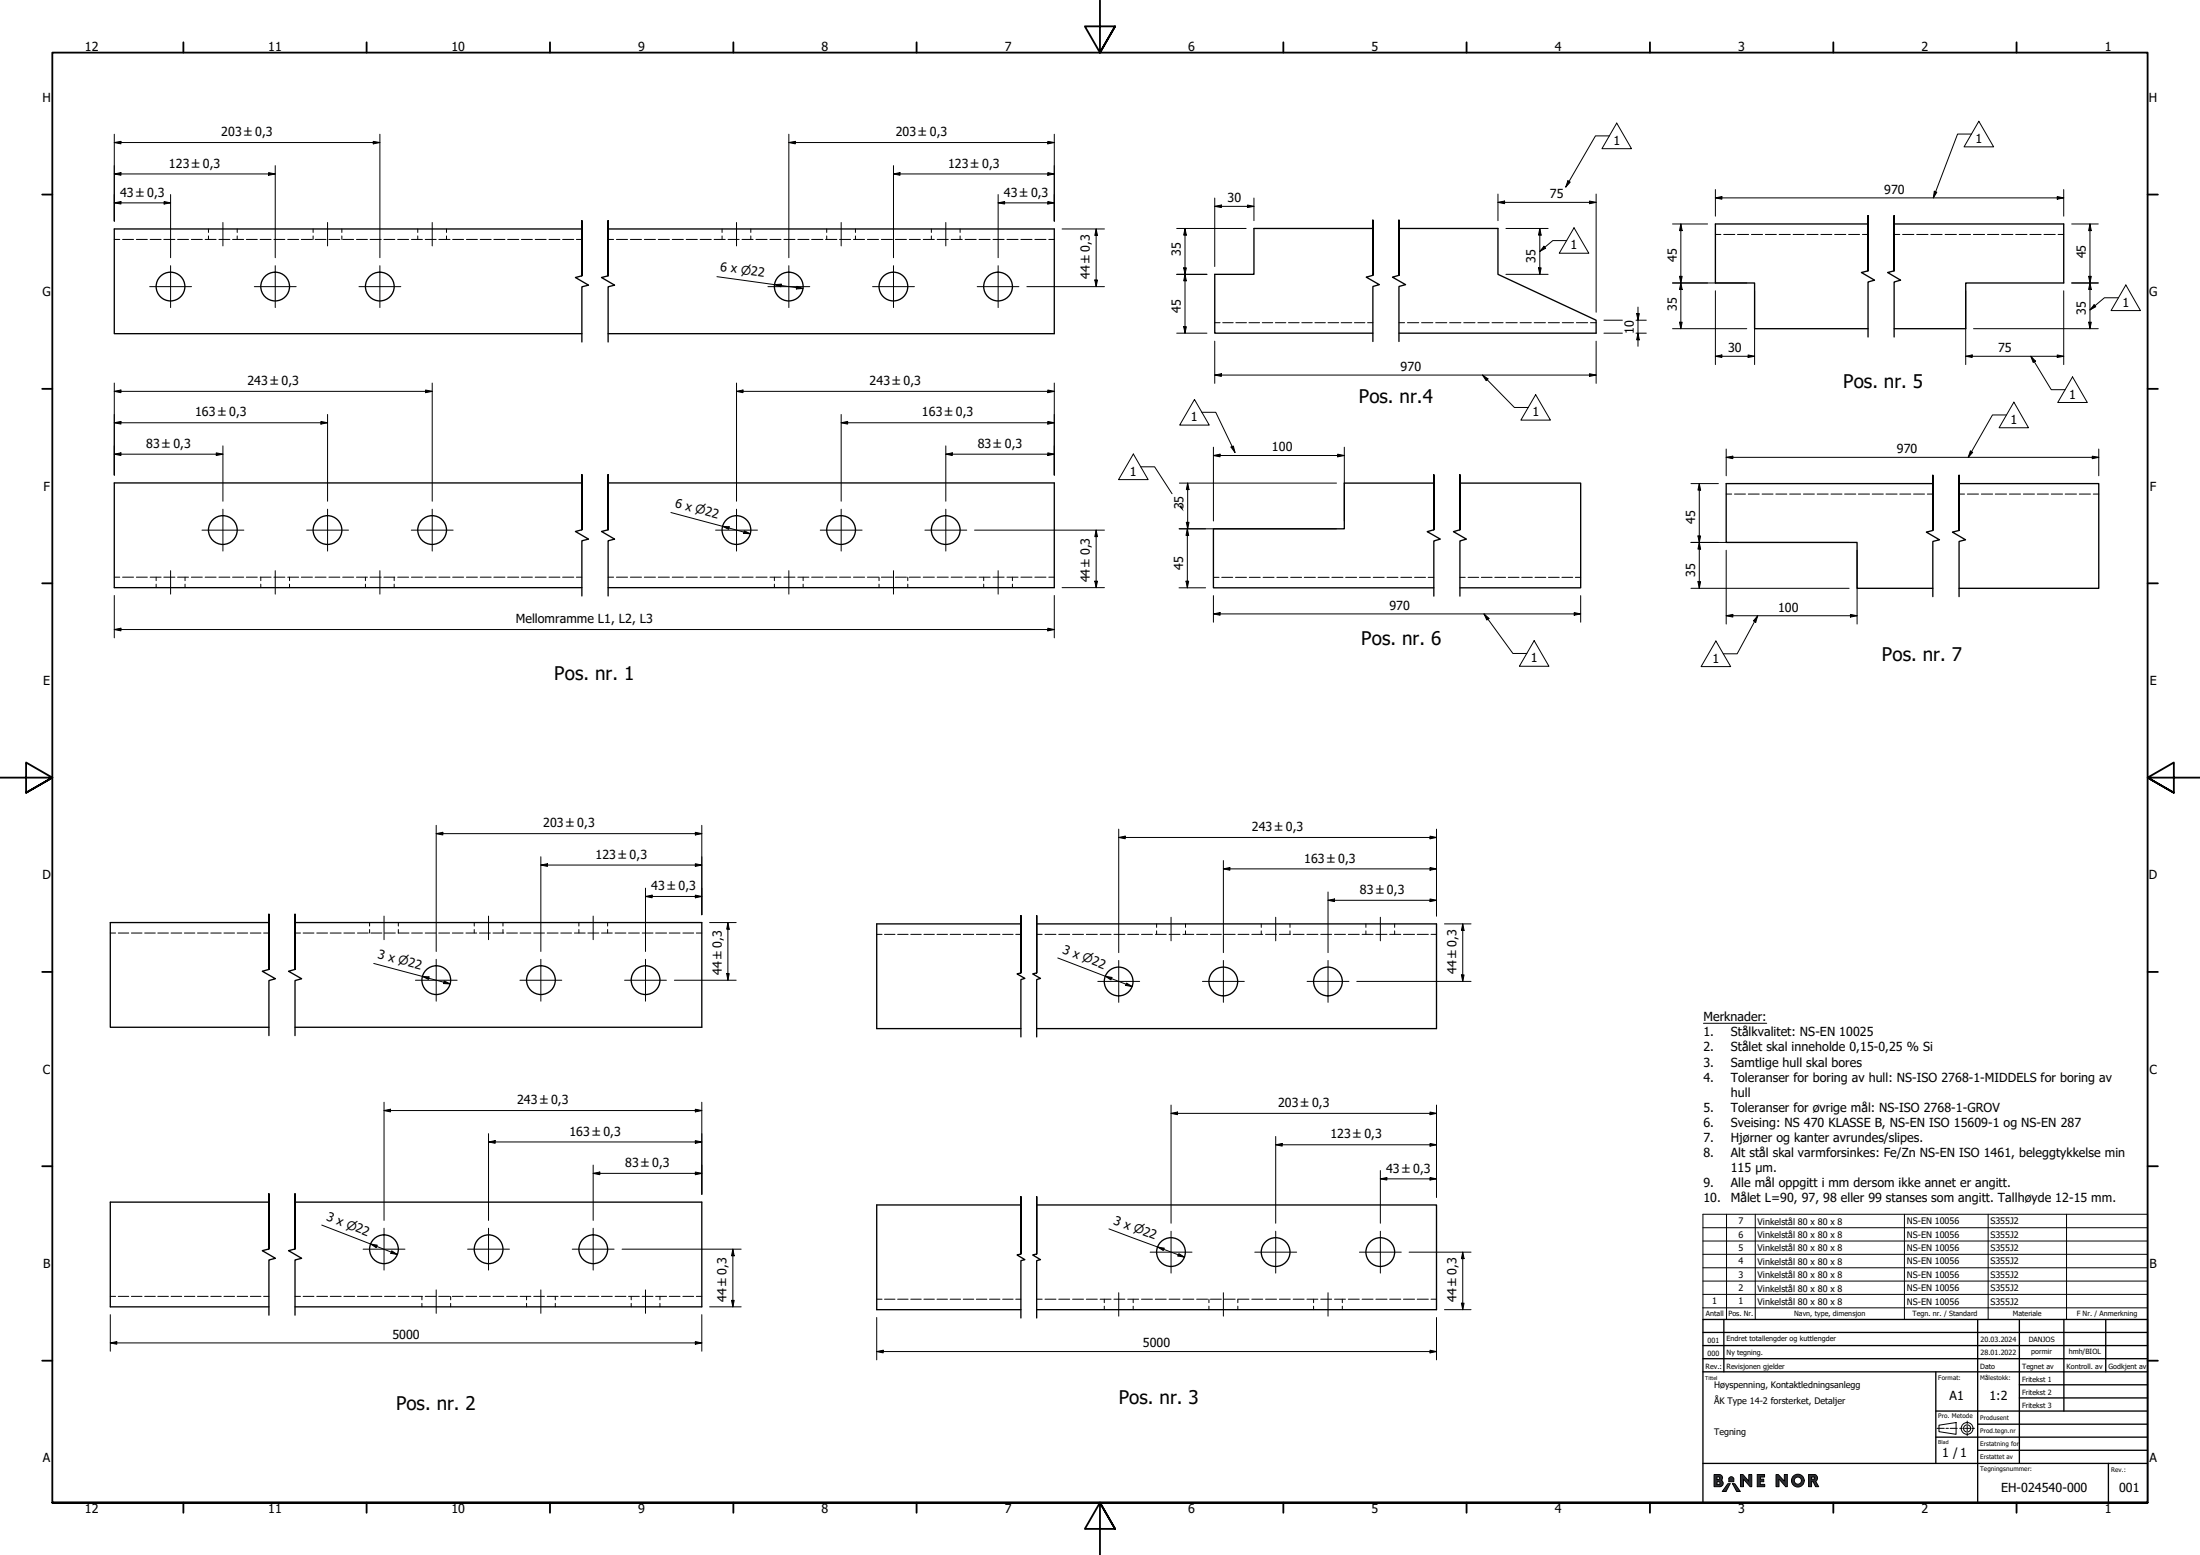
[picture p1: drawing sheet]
<svg xmlns="http://www.w3.org/2000/svg" width="841mm" height="594mm" viewBox="0 0 841 594" stroke-linecap="round" stroke-linejoin="round" font-family="sans-serif">
<!-- layer: Hidden (ISO) -->
<g fill="none" stroke="#000" stroke-width=".38">
<path d="M43.7 91.5h2.1M46.9 91.5h4.2M52.1 91.5h4.2M57.4 91.5h4.2M62.6 91.5h4.3M67.9 91.5h4.2M73.2 91.5h4.1M78.4 91.5h4.2M79.7 87.5v1.3M79.7 90.1v1.4M83.7 91.5h4.2M88.9 91.5h4.3"/>
<path d="M90.7 87.5v1.3M90.7 90.1v1.4M94.2 91.5h4.2M99.4 91.5h4.2M104.7 91.5h4.2M110 91.5h4.2M115.2 91.5h4.2M119.7 87.5v1.3M119.7 90.1v1.4M120.5 91.5h4.2M125.7 91.5h4.2M130.7 87.5v1.3"/>
<path d="M130.7 90.1v1.4M131 91.5h4.2M136.3 91.5h4.2M141.5 91.5h4.2M146.7 91.5h4.2M152 91.5h4.2M157.3 91.5h4.2M159.7 87.5v1.3M159.7 90.1v1.4M162.6 91.5h4.2M167.8 91.5h4.2M170.7 87.5v1.3"/>
<path d="M170.7 90.1v1.4M173 91.5h4.2M178.3 91.5h4.2M183.6 91.5h4.2M188.8 91.5h4.2M194.1 91.5h4.2M199.3 91.5h4.2M204.6 91.5h4.2M209.9 91.5h4.2M215.1 91.5h4.2M220.3 91.5h2.1M232.5 91.5h2.1"/>
<path d="M235.6 91.5h4.3M241 91.5h4.2M246.3 91.5h4.3M251.7 91.5h4.2M257 91.5h4.2M262.3 91.5h4.3M267.7 91.5h4.2M273 91.5h4.2M276 87.5v1.3M276 90.1v1.4M278.3 91.5h4.3M283.7 91.5h4.2"/>
<path d="M287 87.5v1.3M287 90.1v1.4M289 91.5h4.2M294.3 91.5h4.3M299.7 91.5h4.2M305 91.5h4.2M310.3 91.5h4.3M315.6 91.5h4.3M316 87.5v1.3M316 90.1v1.4M320.9 91.5h4.3M326.3 91.5h4.2"/>
<path d="M327 87.5v1.3M327 90.1v1.4M331.6 91.5h4.3M336.9 91.5h4.3M342.3 91.5h4.2M347.6 91.5h4.3M352.9 91.5h4.3M356 87.5v1.3M356 90.1v1.4M358.3 91.5h4.2M363.6 91.5h4.3M367 87.5v1.3"/>
<path d="M367 90.1v1.4M368.9 91.5h4.3M374.3 91.5h4.2M379.6 91.5h4.3M384.9 91.5h4.3M390.3 91.5h4.2M395.6 91.5h4.3M400.9 91.5h2.1M655.8 89.6h2.1M658.9 89.6h4.3M664.2 89.6h4.3M669.5 89.6h4.3"/>
<path d="M674.9 89.6h4.2M680.1 89.6h4.3M685.5 89.6h4.2M690.8 89.6h4.2M696.1 89.6h4.2M701.4 89.6h4.2M706.7 89.6h4.2M712 89.6h2.1M724.1 89.6h2.1M727.3 89.6h4.3M732.7 89.6h4.3M738.1 89.6h4.3"/>
<path d="M743.6 89.6h4.3M749 89.6h4.3M754.4 89.6h4.3M759.8 89.6h4.3M765.2 89.6h4.3M770.6 89.6h4.3M776 89.6h4.3M781.4 89.6h4.3M786.8 89.6h2.1M464.4 123.3h2M467.4 123.3h4M472.4 123.3h4.1"/>
<path d="M477.5 123.3h4M482.5 123.3h4M487.6 123.3h4M492.6 123.3h4M497.6 123.3h4M502.7 123.3h4M507.7 123.3h4M512.7 123.3h4.1M517.8 123.3h4M522.8 123.3h2M534.8 123.3h2.2M538 123.3h4.4"/>
<path d="M543.4 123.3h4.4M548.8 123.3h4.3M554.2 123.3h4.3M559.6 123.3h4.3M565 123.3h4.3M570.4 123.3h4.2M575.7 123.3h4.3M581.1 123.3h4.3M586.5 123.3h4.3M591.9 123.3h4.2M597.2 123.3h4.3M602.6 123.3h4.3"/>
<path d="M608 123.3h2.2M659.9 188.8h2.1M663.1 188.8h4.2M668.3 188.8h4.2M673.6 188.8h4.2M678.9 188.8h4.2M684.1 188.8h4.2M689.4 188.8h4.2M694.7 188.8h4.2M700 188.8h4.2M705.2 188.8h4.2M710.4 188.8h4.3"/>
<path d="M715.7 188.8h4.3M721 188.8h4.2M726.2 188.8h4.2M731.5 188.8h4.2M736.8 188.8h2.1M748.9 188.8h2.1M752.1 188.8h4.2M757.4 188.8h4.3M762.8 188.8h4.3M768.2 188.8h4.2M773.5 188.8h4.2M778.8 188.8h4.3"/>
<path d="M784.2 188.8h4.3M789.5 188.8h4.3M794.9 188.8h4.2M800.2 188.8h2.1M43.7 220.5h2.1M46.9 220.5h4.2M52.1 220.5h4.2M57.4 220.5h4.2M59.7 220.5v1.3M59.7 223.2v1.3M62.6 220.5h4.3M67.9 220.5h4.2"/>
<path d="M70.7 220.5v1.3M70.7 223.2v1.3M73.2 220.5h4.1M78.4 220.5h4.2M83.7 220.5h4.2M88.9 220.5h4.3M94.2 220.5h4.2M99.4 220.5h4.2M99.7 220.5v1.3M99.7 223.2v1.3M104.7 220.5h4.2M110 220.5h4.2"/>
<path d="M110.7 220.5v1.3M110.7 223.2v1.3M115.2 220.5h4.2M120.5 220.5h4.2M125.7 220.5h4.2M131 220.5h4.2M136.3 220.5h4.2M139.7 220.5v1.3M139.7 223.2v1.3M141.5 220.5h4.2M146.7 220.5h4.2M150.7 220.5v1.3"/>
<path d="M150.7 223.2v1.3M152 220.5h4.2M157.3 220.5h4.2M162.6 220.5h4.2M167.8 220.5h4.2M173 220.5h4.2M178.3 220.5h4.2M183.6 220.5h4.2M188.8 220.5h4.2M194.1 220.5h4.2M199.3 220.5h4.2M204.6 220.5h4.2"/>
<path d="M209.9 220.5h4.2M215.1 220.5h4.2M220.3 220.5h2.1M232.5 220.5h2.1M235.6 220.5h4.3M241 220.5h4.2M246.3 220.5h4.3M251.7 220.5h4.2M257 220.5h4.2M262.3 220.5h4.3M267.7 220.5h4.2M273 220.5h4.2"/>
<path d="M278.3 220.5h4.3M283.7 220.5h4.2M289 220.5h4.2M294.3 220.5h4.3M296 220.5v1.3M296 223.2v1.3M299.7 220.5h4.2M305 220.5h4.2M307 220.5v1.3M307 223.2v1.3M310.3 220.5h4.3M315.6 220.5h4.3"/>
<path d="M320.9 220.5h4.3M326.3 220.5h4.2M331.6 220.5h4.3M336 220.5v1.3M336 223.2v1.3M336.9 220.5h4.3M342.3 220.5h4.2M347 220.5v1.3M347 223.2v1.3M347.6 220.5h4.3M352.9 220.5h4.3M358.3 220.5h4.2"/>
<path d="M363.6 220.5h4.3M368.9 220.5h4.3M374.3 220.5h4.2M376 220.5v1.3M376 223.2v1.3M379.6 220.5h4.3M384.9 220.5h4.3M387 220.5v1.3M387 223.2v1.3M390.3 220.5h4.2M395.6 220.5h4.3M400.9 220.5h2.1"/>
<path d="M463.9 220.6h2.1M467 220.6h4.2M472.3 220.6h4.2M477.6 220.6h4.2M482.9 220.6h4.1M488.1 220.6h4.2M493.4 220.6h4.2M498.6 220.6h4.3M503.9 220.6h4.2M509.1 220.6h4.3M514.4 220.6h4.2M519.7 220.6h4.2"/>
<path d="M525 220.6h4.1M530.2 220.6h4.2M535.5 220.6h4.2M540.8 220.6h4.2M546 220.6h2.1M558.1 220.6h2M561.2 220.6h4.1M566.3 220.6h4.1M571.4 220.6h4.2M576.6 220.6h4.1M581.7 220.6h4.1M586.8 220.6h4.1"/>
<path d="M591.9 220.6h4.2M597.1 220.6h4.1M602.2 220.6h2.1M42.2 356.5h2M45.2 356.5h4M50.2 356.5h4.1M55.3 356.5h4.1M60.3 356.5h4.1M65.4 356.5h4.1M70.5 356.5h4M75.5 356.5h4.1M80.6 356.5h4"/>
<path d="M85.6 356.5h4.1M90.7 356.5h4M95.7 356.5h4.1M100.8 356.5h2M112.8 356.5h2.1M115.9 356.5h4.1M121.1 356.5h4.1M126.2 356.5h4.2M131.4 356.5h4.2M136.7 356.5h4.1M141.3 352.5v1.3M141.3 355.1v1.4"/>
<path d="M141.8 356.5h4.2M147 356.5h4.1M152.3 352.5v1.3M152.3 355.1v1.4h4M157.4 356.5h4.1M162.6 356.5h4.1M167.7 356.5h4.2M172.9 356.5h4.1M178.1 356.5h4.1M181.3 352.5v1.3M181.3 355.1v1.4M183.3 356.5h4.2"/>
<path d="M188.5 356.5h4.1M192.3 352.5v1.3M192.3 355.1v1.4M193.7 356.5h4.1M198.8 356.5h4.1M204 356.5h4.2M209.2 356.5h4.2M214.4 356.5h4.1M219.6 356.5h4.1M221.3 352.5v1.3M221.3 355.1v1.4M224.7 356.5h4.2"/>
<path d="M229.9 356.5h4.2M232.3 352.5v1.3M232.3 355.1v1.4M235.1 356.5h4.2M240.3 356.5h4.1M245.5 356.5h4.1M250.6 356.5h4.2M255.8 356.5h4.2M261 356.5h4.2M266.2 356.5h2.1M335.2 357h2M338.1 357h4"/>
<path d="M343.2 357h4M348.2 357h4M353.2 357h4M358.2 357h4M363.2 357h4M368.2 357h4M373.3 357h4M378.3 357h4M383.3 357h4M388.3 357h2M396.3 357h2.1M399.5 357h4.2"/>
<path d="M404.7 357h4.2M410 357h4.2M415.3 357h4.2M420.6 357h4.2M425.8 357h4.2M431.1 357h4.2M436.4 357h4.2M441.6 357h4.2M442.2 353v1.3M442.2 355.6v1.4M446.9 357h4.2M452.2 357h4.2"/>
<path d="M453.2 353v1.3M453.2 355.6v1.4M457.5 357h4.1M462.7 357h4.2M468 357h4.2M473.3 357h4.2M478.5 357h4.2M482.2 353v1.3M482.2 355.6v1.4M483.8 357h4.2M489.1 357h4.2M493.1 353v1.3"/>
<path d="M493.1 355.6v1.4M494.3 357h4.2M499.6 357h4.2M504.9 357h4.2M510.2 357h4.1M515.4 357h4.2M520.7 357h4.2M522.2 353v1.3M522.2 355.6v1.4M526 357h4.2M531.2 357h4.3M533.1 353v1.3"/>
<path d="M533.1 355.6v1.4M536.5 357h4.3M541.8 357h4.2M547.1 357h2M42.2 495.3h2M45.2 495.3h4M50.2 495.3h4.1M55.3 495.3h4.1M60.3 495.3h4.1M65.4 495.3h4.1M70.5 495.3h4M75.5 495.3h4.1"/>
<path d="M80.6 495.3h4M85.6 495.3h4.1M90.7 495.3h4M95.7 495.3h4.1M100.8 495.3h2M112.8 495.3h2.1M115.9 495.3h4.1M121.1 495.3h4.1M126.2 495.3h4.2M131.4 495.3h4.2M136.7 495.3h4.1M141.8 495.3h4.2"/>
<path d="M147 495.3h4.1M152.2 495.3h4.1M157.4 495.3h4.1M161.3 495.3v1.3M161.3 497.9v1.4M162.6 495.3h4.1M167.7 495.3h4.2M172.3 495.3v1.3M172.3 497.9v1.4M172.9 495.3h4.1M178.1 495.3h4.1M183.3 495.3h4.2"/>
<path d="M188.5 495.3h4.1M193.7 495.3h4.1M198.8 495.3h4.1M201.3 495.3v1.3M201.3 497.9v1.4M204 495.3h4.2M209.2 495.3h4.2M212.3 495.3v1.3M212.3 497.9v1.4M214.4 495.3h4.1M219.6 495.3h4.1M224.7 495.3h4.2"/>
<path d="M229.9 495.3h4.2M235.1 495.3h4.2M240.3 495.3h4.1M241.3 495.3v1.3M241.3 497.9v1.4M245.5 495.3h4.1M250.6 495.3h4.2M252.3 495.3v1.3M252.3 497.9v1.4M255.8 495.3h4.2M261 495.3h4.2M266.2 495.3h2.1"/>
<path d="M335.2 496.4h2M338.1 496.4h4M343.2 496.4h4M348.2 496.4h4M353.2 496.4h4M358.2 496.4h4M363.2 496.4h4M368.2 496.4h4M373.3 496.4h4M378.3 496.4h4M383.3 496.4h4M388.3 496.4h2"/>
<path d="M396.3 496.4h2.1M399.5 496.4h4.2M404.7 496.4h4.2M410 496.4h4.2M415.3 496.4h4.2M420.6 496.4h4.2M422.1 496.4v1.3M422.1 499v1.4M425.8 496.4h4.2M431.1 496.4h4.2M433.2 496.4v1.3M433.2 499v1.4"/>
<path d="M436.4 496.4h4.2M441.6 496.4h4.2M446.9 496.4h4.2M452.2 496.4h4.2M457.5 496.4h4.1M462.2 496.4v1.3M462.2 499v1.4M462.7 496.4h4.2M468 496.4h4.2M473.2 496.4v1.3M473.2 499v1.4M473.3 496.4h4.2"/>
<path d="M478.5 496.4h4.2M483.8 496.4h4.2M489.1 496.4h4.2M494.3 496.4h4.2M499.6 496.4h4.2M502.2 496.4v1.3M502.2 499v1.4M504.9 496.4h4.2M510.2 496.4h4.1M513.1 496.4v1.3M513.1 499v1.4M515.4 496.4h4.2"/>
<path d="M520.7 496.4h4.2M526 496.4h4.2M531.2 496.4h4.3M536.5 496.4h4.3M541.8 496.4h4.2M547.1 496.4h2"/>
</g>
<!-- layer: Break Line (ISO) -->
<g fill="none" stroke="#000" stroke-width=".51">
<path d="M222.4 105.4v-21.1v21.1l-2.4 .6 5 2.9-2.6 .7v21.1M232.5 105.4v-21.1v21.1l-2.6 .6 5 2.9-2.4 .7v21.1M524.8 105.2v-21.1v21.1l-2.5 .7 5 2.8-2.5 .7v21.1M534.8 105.2v-21.1v21.1l-2.5 .7 5 2.8-2.5 .7v21.1M714.1 103.5v-21.1v21.1l-2.5 .6 5 2.9-2.5 .7v21M724.1 103.5v-21.1v21.1l-2.5 .6 5 2.9-2.5 .7v21M222.4 202.4v-21.1v21.1l-2.4 .6 5 3-2.6 .6v21.1M232.5 202.4v-21.1v21.1l-2.6 .6 5 3-2.4 .6v21.1M548.1 202.4v-21v21l-2.5 .7 5 2.9-2.5 .7v21M558.1 202.4v-21v21l-2.5 .7 5 2.9-2.5 .7v21M738.9 202.7v-21.1v21.1l-2.5 .6 5 2.9-2.5 .7v21M748.9 202.7v-21.1v21.1l-2.5 .6 5 2.9-2.5 .7v21"/>
<path d="M102.8 370.4v-21.1v21.1l-2.5 .7 5 2.8-2.5 .7v21M112.8 370.4v-21.1v21.1l-2.5 .7 5 2.8-2.5 .7v21M390.3 371.7v-21.9v21.9l-1.5 .4 3 1.7-1.5 .4v21.9M396.3 371.7v-21.9v21.9l-1.5 .4 3 1.7-1.5 .4v21.9M102.8 477.2v-21.1v21.1l-2.5 .6 5 2.9-2.5 .7v21M112.8 477.2v-21.1v21.1l-2.5 .6 5 2.9-2.5 .7v21M390.3 479.1v-21.9v21.9l-1.5 .4 3 1.7-1.5 .4v21.9M396.3 479.1v-21.9v21.9l-1.5 .4 3 1.7-1.5 .4v21.9"/>
</g>
<!-- layer: Visible (ISO) -->
<g fill="none" stroke="#000" stroke-width=".51">
<path d="M222.4 87.5h-178.7v40h178.7M232.5 87.5h170.5v40h-170.5M524.8 87.3h-45.4v17.5h-15v22.5h60.4M534.8 87.3h37.8v17.5l37.6 17.5v5h-75.4M714.1 85.6h-58.3v22.5h15v17.5h43.3M724.1 85.6h64.8v22.5h-37.4v17.5h-27.4M222.4 184.5h-178.7v40h178.7M232.5 184.5h170.5v40h-170.5M548.1 184.6h-34.2v17.4h-50v22.6h84.2M558.1 184.6h46.2v40h-46.2M738.9 184.8h-79v22.4h50v17.6h29M748.9 184.8h53.4v40h-53.4"/>
<path d="M102.8 352.5h-60.6v40h60.6M112.8 352.5h155.5v40h-155.5M390.3 353h-55.1v40h55.1M396.3 353h152.8v40h-152.8M102.8 459.3h-60.6v40h60.6M112.8 459.3h155.5v40h-155.5M390.3 460.3h-55.1v40.1h55.1M396.3 460.3h152.8v40.1h-152.8"/>
<circle cx="65.2" cy="109.5" r="5.5"/>
<circle cx="105.2" cy="109.5" r="5.5"/>
<circle cx="145.2" cy="109.5" r="5.5"/>
<circle cx="301.5" cy="109.5" r="5.5"/>
<circle cx="341.5" cy="109.5" r="5.5"/>
<circle cx="381.5" cy="109.5" r="5.5"/>
<circle cx="85.2" cy="202.5" r="5.5"/>
<circle cx="125.2" cy="202.5" r="5.5"/>
<circle cx="165.2" cy="202.5" r="5.5"/>
<circle cx="281.5" cy="202.5" r="5.5"/>
<circle cx="321.5" cy="202.5" r="5.5"/>
<circle cx="361.5" cy="202.5" r="5.5"/>
<circle cx="166.8" cy="374.5" r="5.5"/>
<circle cx="206.8" cy="374.5" r="5.5"/>
<circle cx="246.8" cy="374.5" r="5.5"/>
<circle cx="427.6" cy="375" r="5.5"/>
<circle cx="467.6" cy="375" r="5.5"/>
<circle cx="507.7" cy="375" r="5.5"/>
<circle cx="146.8" cy="477.3" r="5.5"/>
<circle cx="186.8" cy="477.3" r="5.5"/>
<circle cx="226.8" cy="477.3" r="5.5"/>
<circle cx="447.6" cy="478.3" r="5.5"/>
<circle cx="487.6" cy="478.3" r="5.5"/>
<circle cx="527.7" cy="478.3" r="5.5"/>
</g>
<!-- layer: Hatch (ISO) -->
<g fill="#1e285a">
<path d="M656.4 566.1v1l1-.1 .1-.6-.2-.3zM656.4 564.2l.8 .1 .2 .5-.2 .4h-.8zM655.3 563.3h2.1a1.27 1.27 0 0 1 .7 2.2 1.31 1.31 0 0 1 .7 1.4 1.31 1.31 0 0 1-1.3 1.1h-2.2z" fill-rule="evenodd"/>
<path d="M661.4 564.3h.1a.93 .93 0 0 1 1.3 .7v1.1h-1.9v-1.2z" fill-rule="evenodd"/>
<path d="M660.5 566.8h.9l-1.6 3h-1.4z" fill-rule="evenodd"/>
<path d="M662.3 566.8h.9l2.1 3h-1.4z" fill-rule="evenodd"/>
<path d="M665.4 563.3h.9l2.2 2.6v-2.6h1.2v4.7h-.7l-2.5-2.9v2.9h-1.1z" fill-rule="evenodd"/>
<path d="M671.8 563.3h2.8v1h-1.6v.8h1.2v1h-1.3v1h1.7v.9h-2.8z" fill-rule="evenodd"/>
<path d="M678.9 563.3h.9l2.3 2.6v-2.6h1.2v4.7h-.7l-2.5-2.9v2.9h-1.2z" fill-rule="evenodd"/>
<path d="M685.9 565.7a1.4 1.4 0 0 0 2.8 0 1.4 1.4 0 0 0-2.8 0zM684.9 565.6a2.44 2.44 0 0 0 4.8 0 2.44 2.44 0 0 0-4.8 0z" fill-rule="evenodd"/>
<path d="M692.5 564.3v.8l1.2-.2-.2-.6zM691.4 563.3v4.7h1.1v-1.9h.6l1 1.9h1.2l-1.2-2.1a1.44 1.44 0 0 0 .7-1.3 1.44 1.44 0 0 0-.9-1.3z" fill-rule="evenodd"/>
</g>
<!-- layer: Symbol (ISO) -->
<g fill="none" stroke="#000" stroke-width=".38">
<path d="M615.3 51.9h-5.4l-11.3 19.6M618 47l5.7 9.8h-11.3zM753.7 51.2h-5.4l-9.2 24.4M756.5 46.3l5.6 9.8h-11.3zM599.4 69.1l.9 .5-1.7 1.9zM739.5 73.1l.9 .3-1.3 2.2zM590.2 94.1l.7 .7-2.3 1.2zM598.9 91.9h-5.3l-5 4.1M601.7 87l5.7 9.7h-11.3zM800.5 116.4l.7 .8-2.2 1.2zM809.8 113.8h-5.3l-5.5 4.6M812.7 108.9l5.6 9.8h-11.3z"/>
<path d="M776.4 136.1l1.7 1.9-.9 .5zM776.4 136.1l7.8 12.8h5.3M456.6 152.6l5.7 9.8h-11.3zM459.4 157.5h5.4l7.3 15.4M566.7 143.3l2.1 1.5-.7 .7zM566.7 143.3l12.2 12.4h5.4M587.1 150.8l5.6 9.7h-11.3zM767 158.5h-5.3l-9.3 16.2M769.9 153.6l5.6 9.8h-11.3zM792.3 144l5.6 9.8h-11.3zM433.3 173.5l5.6 9.7h-11.3zM436.1 178.3h5.3l6.7 10.3"/>
<path d="M470.6 170.8l.9-.4 .6 2.5zM753.2 172.3l.9 .5-1.7 1.9zM567.3 234.5l1.9 1.8-.8 .6zM567.3 234.5l11.1 15.2h5.3M672 235.2l-.8 2.5-.9-.5zM672 235.2l-7.9 14.6h-5.4M586.5 244.8l5.6 9.7h-11.3zM656 244.9l5.6 9.8h-11.3zM651.2 390.9h24.2M651 469h170M651 474.1h170M651 479.2h170"/>
<path d="M660 463.9v40.2M671 463.9v40.2M728 463.9v40.2M760 463.9v40.2M790 463.9v40.2M651 499.7h170v-35.8h-170v40.2h170v-4.4M651 484.3h170M651 489.4h170M651 494.5h170"/>
</g>
<!-- layer: Border (ISO) -->
<g fill="none" stroke="#000" stroke-width=".7">
<path d="M70.1 16.2v3.9M140.1 16.2v3.9M210.2 16.2v3.9M280.4 16.2v3.9M350.4 16.2v3.9M420.5 .1v20l-5.8-10h11.6l-5.8 10 5.8-10M490.6 16.2v3.9M560.6 16.2v3.9M630.7 16.2v3.9M700.8 16.2v3.9M770.9 16.2v3.9M16.1 74.3h3.9"/>
<path d="M821 74.3h3.9M16.1 148.6h3.9M821 148.6h3.9M16.1 222.9h3.9M821 222.9h3.9M0 297.1h20l-10-5.8v11.6l10-5.8-10 5.8M841 297.1h-20l10-5.8v11.6l-10-5.8 10 5.8M16.1 371.3h3.9M821 371.3h3.9M16.1 445.6h3.9M821 445.6h3.9M16.1 519.8h3.9"/>
<path d="M821 519.8h3.9M20 574.1v-554h801v554h-801h801M70.1 574.1v3.8M140.1 574.1v3.8M210.2 574.1v3.8M280.4 574.1v3.8M350.4 574.1v3.8M490.6 574.1v3.8M560.6 574.1v3.8M630.7 574.1v3.8M700.8 574.1v3.8M770.9 574.1v3.8"/>
<path d="M426.3 584.1l-5.8-10 5.8 10h-11.6l5.8-10v20"/>
</g>
<!-- layer: Sketch Geometry (ISO) -->
<g fill="none" stroke="#000" stroke-width=".38">
<path d="M657 564.2l.4 .3v.5l-1 .2v-1h.6M657.2 567.1h-.8v-1l1.1 .3-.3 .7M658.1 565.5a1.25 1.25 0 0 0 .3-1.3 1.25 1.25 0 0 0-1-.9h-2.1v4.7h2.2a1.3 1.3 0 0 0 1.2-1.1 1.3 1.3 0 0 0-.7-1.4M660.5 566.8h.9l-1.6 3h-1.4zM661.2 564.4l.7-.2 .6 .2 .3 .6v1.1h-1.9v-1.2zM662.3 566.8h.9l2.1 3h-1.4zM665.4 563.3h.9l2.2 2.6v-2.6h1.2v4.7h-.7l-2.5-2.9v2.9h-1.1zM671.8 563.3h2.8v1h-1.6v.8h1.2v1h-1.3v1h1.7v.9h-2.8zM678.9 563.3h.9l2.3 2.6v-2.6h1.2v4.7h-.7l-2.5-2.9v2.9h-1.2zM691.4 563.3l2.5 .1a1.44 1.44 0 0 1 .9 1.2 1.44 1.44 0 0 1-.7 1.3l1.2 2.1h-1.2l-1-1.9h-.6v1.9h-1.1zM692.5 564.3h1l.2 .6-.2 .2h-1z"/>
<circle cx="687.3" cy="565.7" r="2.44"/>
<circle cx="687.3" cy="565.7" r="1.37"/>
</g>
<!-- layer: Title (ISO) -->
<g fill="none" stroke="#000" stroke-width=".51">
<path d="M651 504.1h170v70h-170zM651 509.1h170M651 519.1h170M651 514.1h170M659 504.1v20M756 504.1v70M772 504.1v55M789 504.1v35M805 504.1v20M651 524.1h170M740 539.1h81M740 524.1v35"/>
<path d="M772 529.1h49M772 534.1h49M651 559.1h170M740 549.1h81M756 544.1h65M756 554.1h65M806 559.1v15"/>
</g>
<g fill="none" stroke="#000" stroke-width=".38">
<path d="M740.5 545.7h2.8M741.2 544.5l6.6-1v4.5l-6.6-1zM743.9 545.7h1M745.5 545.7h2.7M749.2 545.7h1M751 545.7h2M752 542.9v1M752 544.7v2M752 547.5v1M753.8 545.7h1"/>
<circle cx="752" cy="545.7" r="2.25"/>
<circle cx="752" cy="545.7" r="1.37"/>
</g>
<!-- layer: Centerline (ISO) -->
<g fill="none" stroke="#000" stroke-width=".38">
<path d="M85.2 85v9M125.2 85v9M165.2 85v9M281.6 85v9M321.6 85v9M361.6 85v9M65.2 218v9M105.2 218v9M145.2 218v9M301.6 218v9M341.6 218v9M381.6 218v9"/>
<path d="M146.8 350v9M186.8 350v9M226.8 350v9M447.7 350.4v9M487.7 350.4v9M527.7 350.4v9M166.8 492.8v8.9M206.8 492.8v8.9M246.8 492.8v8.9M427.7 493.9v8.9M467.7 493.9v8.9M507.7 493.9v8.9"/>
</g>
<!-- layer: Center Mark (ISO) -->
<g fill="none" stroke="#000" stroke-width=".38">
<path d="M57.2 109.5h16M65.2 101.5v16M97.2 109.5h16M105.2 101.5v16M137.2 109.5h16M145.2 101.5v16M293.6 109.5h16M301.6 101.5v16M333.6 109.5h16M341.6 101.5v16M373.6 109.5h15.9M381.6 101.5v16"/>
<path d="M85.2 194.5v16M125.2 194.5v16M165.2 194.5v16M281.6 194.5v16M321.6 194.5v16M361.6 194.5v16M77.2 202.5h16M117.2 202.5h16M157.2 202.5h16M273.6 202.5h16M313.6 202.5h16M353.6 202.5h16"/>
<path d="M158.8 374.5h16M166.8 366.5v16M198.8 374.5h16M206.8 366.5v16M238.8 374.5h16M246.8 366.5v16M419.7 374.9h16M427.7 366.9v16M459.7 374.9h16M467.7 366.9v16M499.7 374.9h16M507.7 366.9v16"/>
<path d="M138.8 477.2h16M146.8 469.2v16M178.8 477.2h16M186.8 469.2v16M218.8 477.2h16M226.8 469.2v16M439.7 478.4h16M447.7 470.4v16M479.7 478.4h16M487.7 470.4v16M519.7 478.4h16M527.7 470.4v16"/>
</g>
<!-- layer: Dimension (ISO) -->
<g fill="none" stroke="#000" stroke-width=".38">
<path d="M43.7 54.5l2.5-.5v1zM43.7 54.5h101.5M43.7 51.3v33.2M142.7 54l2.5 .5-2.5 .5zM145.2 51.3v47.2M301.6 54.5l2.4-.5v1zM301.6 54.5h101.4M301.6 51.3v47.2M400.6 54l2.4 .5-2.4 .5zM403 51.3v33.2M43.7 77.5l2.5-.5v.9zM43.7 66.5l2.5-.6v1.1z"/>
<path d="M43.7 77.5h21.5M43.7 66.5h61.5M62.7 77l2.5 .5-2.5 .4zM65.2 74.3v24.2M102.7 65.9l2.5 .6-2.5 .5zM105.2 63.3v35.2M341.6 66.5l2.4-.6v1.1zM341.6 66.5h61.4M341.6 63.3v35.2M381.6 77.5l2.4-.5v.9zM381.6 77.5h21.4M381.6 74.3v24.2"/>
<path d="M400.6 77l2.4 .5-2.4 .4zM400.6 65.9l2.4 .6-2.4 .5zM464.4 78.8l2.5-.5v1zM464.4 78.8h15M464.4 75.7v26.1M476.9 78.3l2.5 .5-2.5 .5zM479.4 75.7v8.6M572.6 77.3l2.6-.5v1zM572.6 77.3h37.6M572.6 74.1v10.2M607.6 76.8l2.6 .5-2.6 .5zM610.2 74.1v45.2"/>
<path d="M655.8 75.6l2.4-.5v1zM655.8 72.4v10.2M655.8 75.6h133.1M786.4 75.1l2.5 .5-2.5 .5zM788.9 72.4v10.2M406 87.5h16.2M419 87.5l.5 2.5h-1zM419 87.5v22M449.8 87.3h26.6M453 87.3l.5 2.5h-1zM453 87.3v40M575.7 87.3h16.1"/>
<path d="M588.6 87.3l.6 2.5h-1.1zM588.6 87.3v17.5M639.4 85.6h13.4M642.6 85.6l.5 2.5h-1.1zM642.6 85.6v40M792 85.6h10.1M799 85.6l.5 2.5h-1.1zM799 85.6v40M274.1 105.7l32.9 4.5M296.1 108.7l2.5-.1-.1 1zM304.6 109.4l2.4 .8-2.6 .2zM392.6 109.5h29.6"/>
<path d="M418.5 107h1l-.5 2.5zM449.8 104.8h11.6M452.5 102.3h1l-.5 2.5zM453 104.8l.5 2.5h-1zM575.7 104.8h16.1M588.1 102.3h1.1l-.6 2.5zM625.7 119.8h1l-.5 2.5zM626.2 117.3v15M639.4 108.1h28.4M642 105.6h1.1l-.5 2.5zM642.6 108.1l.5 2.5h-1.1zM655.8 111.1v28.2"/>
<path d="M670.8 111.1v28.2M751.5 111.1v28.2M788.9 111.1v28.2M792 108.1h10.1M798.4 105.6h1.1l-.5 2.5zM799 108.1l.5 2.5h-1.1zM449.8 127.3h11.6M452.5 124.8h1l-.5 2.5zM464.4 130.3v16.2M610.2 130.3v16.2M613.2 127.3h7M613.2 122.3h7"/>
<path d="M625.4 127.3h3.9M625.4 122.3h3.9M626.2 127.3l.5 2.5h-1zM639.4 125.6h28.4M642 123.1h1.1l-.5 2.5zM655.8 136.1l2.4-.5v1zM655.8 136.1h15M668.3 135.6l2.5 .5-2.5 .5zM751.5 136.1l2.4-.5v1zM751.5 136.1h37.4M754.4 125.6h47.7M786.4 135.6l2.5 .5-2.5 .5z"/>
<path d="M798.4 123.1h1.1l-.5 2.5zM43.7 149.5l2.5-.5v1zM43.7 146.3v35.2M43.7 149.5h121.5M125.2 158.3v33.2M162.7 149l2.5 .5-2.5 .5zM165.2 146.3v45.2M281.6 149.5l2.4-.5v1zM281.6 149.5h121.4M281.6 146.3v45.2M321.6 158.3v33.2M400.6 149l2.4 .5-2.4 .5z"/>
<path d="M403 146.3v35.2M464.4 143.3l2.5-.5v1zM464.4 143.3h145.8M607.6 142.8l2.6 .5-2.6 .5zM43.7 173.5l2.5-.5v1zM43.7 161.5l2.5-.5v1zM43.7 173.5h41.5M43.7 161.5h81.5M82.7 173l2.5 .5-2.5 .5zM85.2 170.3v21.2M122.7 161l2.5 .5-2.5 .5zM321.6 161.5l2.4-.5v1z"/>
<path d="M321.6 161.5h81.4M361.6 173.5l2.4-.5v1zM361.6 173.5h41.4M361.6 170.3v21.2M400.6 173l2.4 .5-2.4 .5zM400.6 161l2.4 .5-2.4 .5zM463.9 174l2.5-.5v1zM463.9 174h50M463.9 170.9v28.1M511.4 173.5l2.5 .5-2.5 .5zM513.9 170.9v28.1M659.9 174.7l2.5-.4v.9z"/>
<path d="M659.9 171.5v10.3M659.9 174.7h142.4M799.8 174.3l2.5 .4-2.5 .5zM802.3 171.5v10.3M256.5 195.8l30.3 8.1M450.8 184.6h60.1M453.5 199.6h1l-.5 2.4zM454 184.6l.5 2.4h-1zM454 184.6v17.4M646.4 184.8h10.5M649.6 184.8l.5 2.4h-1zM649.6 184.8v40"/>
<path d="M276.2 201.1l2.6 .2-.3 .9zM284.5 202.8l2.3 1.1-2.5-.2zM372.6 202.5h49.6M419 202.5l.5 2.5h-1zM419 202.5v22M450.7 202h60.2M453.9 202l.5 2.6h-1zM453.9 202v22.6M646.4 207.2h60.5M649.1 204.8h1l-.5 2.4zM649.6 207.2l.5 2.6h-1zM659.9 210.2v28.2"/>
<path d="M709.9 210.2v28.2M43.7 227.5v16.2M403 227.5v16.2M406 224.5h16.2M418.5 222h1l-.5 2.5zM450.7 224.6h10.2M453.4 222h1l-.5 2.6zM463.9 234.5l2.5-.5v1zM463.9 227.6v10.1M463.9 234.5h140.4M601.8 234l2.5 .5-2.5 .5zM604.3 227.6v10.1"/>
<path d="M646.4 224.8h60.5M649.1 222.2h1l-.5 2.6zM659.9 235.2l2.5-.5v1zM659.9 235.2h50M707.4 234.7l2.5 .5-2.5 .5zM43.7 240.5l2.5-.5v1zM43.7 240.5h359.3M400.6 240l2.4 .5-2.4 .5zM166.8 318.5l2.5-.5v1zM166.8 318.5h101.5M166.8 315.3v48.2M265.8 318l2.5 .5-2.5 .5z"/>
<path d="M268.3 315.3v34.2M427.7 319.9l2.4-.5v1.1zM427.7 319.9h121.4M427.7 316.8v47.2M546.7 319.4l2.4 .5-2.4 .6zM549.1 316.8v33.1M206.8 330.5l2.5-.5v1zM206.8 330.5h61.5M206.8 327.3v36.2M246.8 339.3v24.2M265.8 330l2.5 .5-2.5 .5zM467.7 331.9l2.5-.5v1.1z"/>
<path d="M467.7 331.9h81.4M467.7 328.8v35.2M546.7 331.4l2.4 .5-2.4 .6zM246.8 342.5l2.5-.5v1zM246.8 342.5h21.5M265.8 342l2.5 .5-2.5 .5zM271.3 352.5h10.1M278.3 352.5l.5 2.5h-1zM278.3 352.5v22M507.7 344l2.5-.6v1.1zM507.7 344h41.4M507.7 340.8v23.2"/>
<path d="M546.7 343.4l2.4 .6-2.4 .5zM552.2 353h10.2M559.2 353l.5 2.4h-1zM559.2 353v21.9M142.9 368.1l29.2 7.8M161.5 373l2.5 .2-.2 1zM169.8 374.7l2.3 1.2-2.6-.1zM257.8 374.5h23.6M277.8 372h1l-.5 2.5zM404.4 366l28.4 10.9M422.5 373l2.6 .4-.4 1zM430.7 375.6l2.1 1.3-2.5-.4z"/>
<path d="M518.7 374.9h43.7M558.7 372.5h1l-.5 2.4zM146.8 424.3l2.5-.5v1zM146.8 424.3h121.5M146.8 421.1v45.2M186.8 436.3l2.5-.5v1zM186.8 436.3h81.5M186.8 433.1v33.2M265.8 435.8l2.5 .5-2.5 .5zM265.8 423.8l2.5 .5-2.5 .5zM268.3 421.1v35.2M447.7 425.4l2.5-.5v1z"/>
<path d="M447.7 425.4h101.4M447.7 422.2v45.1M487.7 437.4l2.5-.5v1zM487.7 437.4h61.4M487.7 434.2v33.1M546.7 436.9l2.4 .5-2.4 .5zM546.7 424.9l2.4 .5-2.4 .5zM549.1 422.2v35.2M226.8 448.3l2.5-.5v1zM226.8 448.3h41.5M226.8 445.1v21.2M265.8 447.8l2.5 .5-2.5 .5z"/>
<path d="M527.7 450.4l2.5-.5v.9zM527.7 450.4h21.4M527.7 447.2v20.1M546.7 449.9l2.4 .5-2.4 .4zM123 468l28.9 11.3M141.7 475.3l2.4 .4-.3 1zM149.7 477.9l2.2 1.4-2.5-.5zM237.8 477.2h45.5M280.2 477.2l.5 2.6h-1zM280.2 477.2v22.1M423.9 469.5l28.9 10.8M442.5 476.4l2.5 .5-.3 .8z"/>
<path d="M450.7 479l2.1 1.3-2.5-.5zM538.7 478.4h23.7M559.2 478.4l.5 2.5h-1zM559.2 478.4v22M271.3 499.3h12M279.7 496.8h1l-.5 2.5zM558.7 497.9h1l-.5 2.5zM42.2 513.1l2.4-.6v1.1zM42.2 513.1h226.1M42.2 502.3v13.9M265.8 512.5l2.5 .6-2.5 .5zM268.3 502.3v13.9"/>
<path d="M335.2 516.4l2.4-.6v1.1zM335.2 516.4h213.9M335.2 503.3v16.2M546.7 515.8l2.4 .6-2.4 .5zM549.1 503.3v16.2M552.2 500.4h10.2"/>
</g>
<g fill="#000">
<path d="M43.7 54.5l2.5-.5v1z" fill-rule="evenodd"/>
<path d="M142.7 54l2.5 .5-2.5 .5z" fill-rule="evenodd"/>
<path d="M301.6 54.5l2.4-.5v1z" fill-rule="evenodd"/>
<path d="M400.6 54l2.4 .5-2.4 .5z" fill-rule="evenodd"/>
<path d="M43.7 77.5l2.5-.5v.9z" fill-rule="evenodd"/>
<path d="M43.7 66.5l2.5-.6v1.1z" fill-rule="evenodd"/>
<path d="M62.7 77l2.5 .5-2.5 .4z" fill-rule="evenodd"/>
<path d="M102.7 65.9l2.5 .6-2.5 .5z" fill-rule="evenodd"/>
<path d="M341.6 66.5l2.4-.6v1.1z" fill-rule="evenodd"/>
<path d="M381.6 77.5l2.4-.5v.9z" fill-rule="evenodd"/>
<path d="M400.6 77l2.4 .5-2.4 .4z" fill-rule="evenodd"/>
<path d="M400.6 65.9l2.4 .6-2.4 .5z" fill-rule="evenodd"/>
<path d="M464.4 78.8l2.5-.5v1z" fill-rule="evenodd"/>
<path d="M476.9 78.3l2.5 .5-2.5 .5z" fill-rule="evenodd"/>
<path d="M572.6 77.3l2.6-.5v1z" fill-rule="evenodd"/>
<path d="M607.6 76.8l2.6 .5-2.6 .5z" fill-rule="evenodd"/>
<path d="M655.8 75.6l2.4-.5v1z" fill-rule="evenodd"/>
<path d="M786.4 75.1l2.5 .5-2.5 .5z" fill-rule="evenodd"/>
<path d="M419 87.5l.5 2.5h-1z" fill-rule="evenodd"/>
<path d="M453 87.3l.5 2.5h-1z" fill-rule="evenodd"/>
<path d="M588.6 87.3l.6 2.5h-1.1z" fill-rule="evenodd"/>
<path d="M642.6 85.6l.5 2.5h-1.1z" fill-rule="evenodd"/>
<path d="M799 85.6l.5 2.5h-1.1z" fill-rule="evenodd"/>
<path d="M296.1 108.7l2.5-.1-.1 1z" fill-rule="evenodd"/>
<path d="M304.6 109.4l2.4 .8-2.6 .2z" fill-rule="evenodd"/>
<path d="M418.5 107h1l-.5 2.5z" fill-rule="evenodd"/>
<path d="M452.5 102.3h1l-.5 2.5z" fill-rule="evenodd"/>
<path d="M453 104.8l.5 2.5h-1z" fill-rule="evenodd"/>
<path d="M588.1 102.3h1.1l-.6 2.5z" fill-rule="evenodd"/>
<path d="M625.7 119.8h1l-.5 2.5z" fill-rule="evenodd"/>
<path d="M642 105.6h1.1l-.5 2.5z" fill-rule="evenodd"/>
<path d="M642.6 108.1l.5 2.5h-1.1z" fill-rule="evenodd"/>
<path d="M798.4 105.6h1.1l-.5 2.5z" fill-rule="evenodd"/>
<path d="M799 108.1l.5 2.5h-1.1z" fill-rule="evenodd"/>
<path d="M452.5 124.8h1l-.5 2.5z" fill-rule="evenodd"/>
<path d="M626.2 127.3l.5 2.5h-1z" fill-rule="evenodd"/>
<path d="M642 123.1h1.1l-.5 2.5z" fill-rule="evenodd"/>
<path d="M655.8 136.1l2.4-.5v1z" fill-rule="evenodd"/>
<path d="M668.3 135.6l2.5 .5-2.5 .5z" fill-rule="evenodd"/>
<path d="M751.5 136.1l2.4-.5v1z" fill-rule="evenodd"/>
<path d="M786.4 135.6l2.5 .5-2.5 .5z" fill-rule="evenodd"/>
<path d="M798.4 123.1h1.1l-.5 2.5z" fill-rule="evenodd"/>
<path d="M43.7 149.5l2.5-.5v1z" fill-rule="evenodd"/>
<path d="M162.7 149l2.5 .5-2.5 .5z" fill-rule="evenodd"/>
<path d="M281.6 149.5l2.4-.5v1z" fill-rule="evenodd"/>
<path d="M400.6 149l2.4 .5-2.4 .5z" fill-rule="evenodd"/>
<path d="M464.4 143.3l2.5-.5v1z" fill-rule="evenodd"/>
<path d="M607.6 142.8l2.6 .5-2.6 .5z" fill-rule="evenodd"/>
<path d="M43.7 173.5l2.5-.5v1z" fill-rule="evenodd"/>
<path d="M43.7 161.5l2.5-.5v1z" fill-rule="evenodd"/>
<path d="M82.7 173l2.5 .5-2.5 .5z" fill-rule="evenodd"/>
<path d="M122.7 161l2.5 .5-2.5 .5z" fill-rule="evenodd"/>
<path d="M321.6 161.5l2.4-.5v1z" fill-rule="evenodd"/>
<path d="M361.6 173.5l2.4-.5v1z" fill-rule="evenodd"/>
<path d="M400.6 173l2.4 .5-2.4 .5z" fill-rule="evenodd"/>
<path d="M400.6 161l2.4 .5-2.4 .5z" fill-rule="evenodd"/>
<path d="M463.9 174l2.5-.5v1z" fill-rule="evenodd"/>
<path d="M511.4 173.5l2.5 .5-2.5 .5z" fill-rule="evenodd"/>
<path d="M659.9 174.7l2.5-.4v.9z" fill-rule="evenodd"/>
<path d="M799.8 174.3l2.5 .4-2.5 .5z" fill-rule="evenodd"/>
<path d="M453.5 199.6h1l-.5 2.4z" fill-rule="evenodd"/>
<path d="M454 184.6l.5 2.4h-1z" fill-rule="evenodd"/>
<path d="M649.6 184.8l.5 2.4h-1z" fill-rule="evenodd"/>
<path d="M276.2 201.1l2.6 .2-.3 .9z" fill-rule="evenodd"/>
<path d="M284.5 202.8l2.3 1.1-2.5-.2z" fill-rule="evenodd"/>
<path d="M419 202.5l.5 2.5h-1z" fill-rule="evenodd"/>
<path d="M453.9 202l.5 2.6h-1z" fill-rule="evenodd"/>
<path d="M649.1 204.8h1l-.5 2.4z" fill-rule="evenodd"/>
<path d="M649.6 207.2l.5 2.6h-1z" fill-rule="evenodd"/>
<path d="M418.5 222h1l-.5 2.5z" fill-rule="evenodd"/>
<path d="M453.4 222h1l-.5 2.6z" fill-rule="evenodd"/>
<path d="M463.9 234.5l2.5-.5v1z" fill-rule="evenodd"/>
<path d="M601.8 234l2.5 .5-2.5 .5z" fill-rule="evenodd"/>
<path d="M649.1 222.2h1l-.5 2.6z" fill-rule="evenodd"/>
<path d="M659.9 235.2l2.5-.5v1z" fill-rule="evenodd"/>
<path d="M707.4 234.7l2.5 .5-2.5 .5z" fill-rule="evenodd"/>
<path d="M43.7 240.5l2.5-.5v1z" fill-rule="evenodd"/>
<path d="M400.6 240l2.4 .5-2.4 .5z" fill-rule="evenodd"/>
<path d="M166.8 318.5l2.5-.5v1z" fill-rule="evenodd"/>
<path d="M265.8 318l2.5 .5-2.5 .5z" fill-rule="evenodd"/>
<path d="M427.7 319.9l2.4-.5v1.1z" fill-rule="evenodd"/>
<path d="M206.8 330.5l2.5-.5v1z" fill-rule="evenodd"/>
<path d="M265.8 330l2.5 .5-2.5 .5z" fill-rule="evenodd"/>
<path d="M467.7 331.9l2.5-.5v1.1z" fill-rule="evenodd"/>
<path d="M546.7 331.4l2.4 .5-2.4 .6z" fill-rule="evenodd"/>
<path d="M546.7 319.4l2.4 .5-2.4 .6z" fill-rule="evenodd"/>
<path d="M246.8 342.5l2.5-.5v1z" fill-rule="evenodd"/>
<path d="M265.8 342l2.5 .5-2.5 .5z" fill-rule="evenodd"/>
<path d="M278.3 352.5l.5 2.5h-1z" fill-rule="evenodd"/>
<path d="M507.7 344l2.5-.6v1.1z" fill-rule="evenodd"/>
<path d="M546.7 343.4l2.4 .6-2.4 .5z" fill-rule="evenodd"/>
<path d="M559.2 353l.5 2.4h-1z" fill-rule="evenodd"/>
<path d="M161.5 373l2.5 .2-.2 1z" fill-rule="evenodd"/>
<path d="M169.8 374.7l2.3 1.2-2.6-.1z" fill-rule="evenodd"/>
<path d="M277.8 372h1l-.5 2.5z" fill-rule="evenodd"/>
<path d="M422.5 373l2.6 .4-.4 1z" fill-rule="evenodd"/>
<path d="M430.7 375.6l2.1 1.3-2.5-.4z" fill-rule="evenodd"/>
<path d="M558.7 372.5h1l-.5 2.4z" fill-rule="evenodd"/>
<path d="M146.8 424.3l2.5-.5v1z" fill-rule="evenodd"/>
<path d="M186.8 436.3l2.5-.5v1z" fill-rule="evenodd"/>
<path d="M265.8 435.8l2.5 .5-2.5 .5z" fill-rule="evenodd"/>
<path d="M265.8 423.8l2.5 .5-2.5 .5z" fill-rule="evenodd"/>
<path d="M447.7 425.4l2.5-.5v1z" fill-rule="evenodd"/>
<path d="M487.7 437.4l2.5-.5v1z" fill-rule="evenodd"/>
<path d="M546.7 436.9l2.4 .5-2.4 .5z" fill-rule="evenodd"/>
<path d="M546.7 424.9l2.4 .5-2.4 .5z" fill-rule="evenodd"/>
<path d="M226.8 448.3l2.5-.5v1z" fill-rule="evenodd"/>
<path d="M265.8 447.8l2.5 .5-2.5 .5z" fill-rule="evenodd"/>
<path d="M527.7 450.4l2.5-.5v.9z" fill-rule="evenodd"/>
<path d="M546.7 449.9l2.4 .5-2.4 .4z" fill-rule="evenodd"/>
<path d="M141.7 475.3l2.4 .4-.3 1z" fill-rule="evenodd"/>
<path d="M149.7 477.9l2.2 1.4-2.5-.5z" fill-rule="evenodd"/>
<path d="M280.2 477.2l.5 2.6h-1z" fill-rule="evenodd"/>
<path d="M442.5 476.4l2.5 .5-.3 .8z" fill-rule="evenodd"/>
<path d="M450.7 479l2.1 1.3-2.5-.5z" fill-rule="evenodd"/>
<path d="M279.7 496.8h1l-.5 2.5z" fill-rule="evenodd"/>
<path d="M558.7 497.9h1l-.5 2.5z" fill-rule="evenodd"/>
<path d="M559.2 478.4l.5 2.5h-1z" fill-rule="evenodd"/>
<path d="M42.2 513.1l2.4-.6v1.1z" fill-rule="evenodd"/>
<path d="M265.8 512.5l2.5 .6-2.5 .5z" fill-rule="evenodd"/>
<path d="M335.2 516.4l2.4-.6v1.1z" fill-rule="evenodd"/>
<path d="M546.7 515.8l2.4 .6-2.4 .5z" fill-rule="evenodd"/>
</g>
<!-- layer: Symbol (ISO) -->
<g fill="#000">
<path d="M599.4 69.1l.9 .5-1.7 1.9z" fill-rule="evenodd"/>
<path d="M739.5 73.1l.9 .3-1.3 2.2z" fill-rule="evenodd"/>
<path d="M590.2 94.1l.7 .7-2.3 1.2z" fill-rule="evenodd"/>
<path d="M800.5 116.4l.7 .8-2.2 1.2z" fill-rule="evenodd"/>
<path d="M776.4 136.1l1.7 1.9-.9 .5z" fill-rule="evenodd"/>
<path d="M566.7 143.3l2.1 1.5-.7 .7z" fill-rule="evenodd"/>
<path d="M470.6 170.8l.9-.4 .6 2.5z" fill-rule="evenodd"/>
<path d="M753.2 172.3l.9 .5-1.7 1.9z" fill-rule="evenodd"/>
<path d="M450.7 193.5l.8-.5 1 2.4z" fill-rule="evenodd"/>
<path d="M567.3 234.5l1.9 1.8-.8 .6z" fill-rule="evenodd"/>
<path d="M672 235.2l-.8 2.5-.9-.5z" fill-rule="evenodd"/>
</g>
<g font-size="7.2">
<text x="704.7" y="148.4">Pos. nr. 5</text>
<text x="519.5" y="154.1">Pos. nr.4</text>
<text x="520.4" y="246.6">Pos. nr. 6</text>
<text x="719.5" y="252.4">Pos. nr. 7</text>
<text x="211.9" y="259.7">Pos. nr. 1</text>
<text x="151.4" y="538.8">Pos. nr. 2</text>
<text x="427.7" y="536.4">Pos. nr. 3</text>
</g>
<g font-size="4.8">
<text x="32.4" y="19.7">12</text>
<text x="102.5" y="19.7">11</text>
<text x="172.6" y="19.7">10</text>
<text x="244" y="19.7">9</text>
<text x="314.1" y="19.7">8</text>
<text x="384.2" y="19.7">7</text>
<text x="454.2" y="19.7">6</text>
<text x="524.3" y="19.7">5</text>
<text x="594.4" y="19.7">4</text>
<text x="664.5" y="19.7">3</text>
<text x="734.6" y="19.7">2</text>
<text x="804.7" y="19.7">1</text>
<text x="16.3" y="39">H</text>
<text x="821.5" y="39">H</text>
<text x="84.6" y="52.1">203 ±0,3</text>
<text x="342.5" y="52.1">203 ±0,3</text>
<text x="616.8" y="55.3">1</text>
<text x="755.1" y="54.6">1</text>
<text x="64.6" y="64.1">123 ±0,3</text>
<text x="362.5" y="64.1">123 ±0,3</text>
<text x="45.9" y="75.1">43 ±0,3</text>
<text x="383.7" y="75.1">43 ±0,3</text>
<text x="469.3" y="77.2">30</text>
<text x="592.5" y="75.7">75</text>
<text x="720.3" y="74">970</text>
<text x="600.4" y="95.3">1</text>
<text x="451.4" y="98" transform="rotate(-90 451.4 98)">35</text>
<text x="587.1" y="100.4" transform="rotate(-90 587.1 100.4)">35</text>
<text x="641" y="100.2" transform="rotate(-90 641 100.2)">45</text>
<text x="797.4" y="98.7" transform="rotate(-90 797.4 98.7)">45</text>
<text x="275.1" y="103.4" transform="rotate(8 275.1 103.4)">6 x ⌀22</text>
<text x="416.6" y="106.5" transform="rotate(-90 416.6 106.5)">44 ±0,3</text>
<text x="16.3" y="113.2">G</text>
<text x="821.6" y="113.2">G</text>
<text x="451.4" y="119.4" transform="rotate(-90 451.4 119.4)">45</text>
<text x="641" y="118.7" transform="rotate(-90 641 118.7)">35</text>
<text x="811.3" y="117.1">1</text>
<text x="797.4" y="120.4" transform="rotate(-90 797.4 120.4)">35</text>
<text x="624.6" y="127.4" transform="rotate(-90 624.6 127.4)">10</text>
<text x="660.7" y="134.5">30</text>
<text x="763.8" y="134.5">75</text>
<text x="535.4" y="141.7">970</text>
<text x="94.6" y="147.1">243 ±0,3</text>
<text x="332.4" y="147.1">243 ±0,3</text>
<text x="791" y="152.3">1</text>
<text x="74.6" y="159.1">163 ±0,3</text>
<text x="352.4" y="159.1">163 ±0,3</text>
<text x="455.3" y="160.9">1</text>
<text x="585.8" y="159">1</text>
<text x="768.5" y="161.9">1</text>
<text x="55.9" y="171.1">83 ±0,3</text>
<text x="373.8" y="171.1">83 ±0,3</text>
<text x="486.2" y="172.4">100</text>
<text x="725.2" y="173.1">970</text>
<text x="431.9" y="181.7">1</text>
<text x="16.6" y="187.4">F</text>
<text x="821.9" y="187.4">F</text>
<text x="257.8" y="193.6" transform="rotate(15 257.8 193.6)">6 x ⌀22</text>
<text x="452.4" y="194.6" transform="rotate(-90 452.4 194.6)">35</text>
<text x="648" y="200.1" transform="rotate(-90 648 200.1)">45</text>
<text x="452.3" y="217.8" transform="rotate(-90 452.3 217.8)">45</text>
<text x="648" y="220.3" transform="rotate(-90 648 220.3)">35</text>
<text x="416.6" y="222.5" transform="rotate(-90 416.6 222.5)">44 ±0,3</text>
<text x="531.2" y="233">970</text>
<text x="679.7" y="233.7">100</text>
<text x="197.2" y="238.1">Mellomramme L1, L2, L3</text>
<text x="585.2" y="253">1</text>
<text x="654.6" y="253.2">1</text>
<text x="16.5" y="261.7">E</text>
<text x="821.8" y="261.7">E</text>
<text x="207.6" y="316.1">203 ±0,3</text>
<text x="478.5" y="317.5">243 ±0,3</text>
<text x="227.6" y="328.1">123 ±0,3</text>
<text x="498.5" y="329.5">163 ±0,3</text>
<text x="16.2" y="336">D</text>
<text x="821.5" y="336">D</text>
<text x="249" y="340.1">43 ±0,3</text>
<text x="519.9" y="341.5">83 ±0,3</text>
<text x="144.2" y="365.9" transform="rotate(15 144.2 365.9)">3 x ⌀22</text>
<text x="406" y="364" transform="rotate(21 406 364)">3 x ⌀22</text>
<text x="275.9" y="372.5" transform="rotate(-90 275.9 372.5)">44 ±0,3</text>
<text x="556.8" y="372" transform="rotate(-90 556.8 372)">44 ±0,3</text>
<text x="651.2" y="390.2">Merknader:</text>
<text x="651.2" y="395.9">1.</text>
<text x="661.7" y="395.9">Stålkvalitet: NS-EN 10025</text>
<text x="651.2" y="401.7">2.</text>
<text x="661.7" y="401.7">Stålet skal inneholde 0,15-0,25 % Si</text>
<text x="651.2" y="407.5">3.</text>
<text x="661.7" y="407.5">Samtlige hull skal bores</text>
<text x="16.4" y="410.2">C</text>
<text x="651.2" y="413.2">4.</text>
<text x="661.7" y="413.2">Toleranser for boring av hull: NS-ISO 2768-1-MIDDELS for boring av</text>
<text x="821.7" y="410.2">C</text>
<text x="661.7" y="418.9">hull</text>
<text x="197.7" y="421.9">243 ±0,3</text>
<text x="488.6" y="422.9">203 ±0,3</text>
<text x="651.2" y="424.7">5.</text>
<text x="661.7" y="424.7">Toleranser for øvrige mål: NS-ISO 2768-1-GROV</text>
<text x="651.2" y="430.5">6.</text>
<text x="661.7" y="430.5">Sveising: NS 470 KLASSE B, NS-EN ISO 15609-1 og NS-EN 287</text>
<text x="217.7" y="433.9">163 ±0,3</text>
<text x="508.6" y="434.9">123 ±0,3</text>
<text x="651.2" y="436.3">7.</text>
<text x="661.7" y="436.3">Hjørner og kanter avrundes/slipes.</text>
<text x="651.2" y="442">8.</text>
<text x="661.7" y="442">Alt stål skal varmforsinkes: Fe/Zn NS-EN ISO 1461, beleggtykkelse min</text>
<text x="239" y="445.9">83 ±0,3</text>
<text x="529.8" y="448">43 ±0,3</text>
<text x="661.7" y="447.8">115 µm.</text>
<text x="651.2" y="453.6">9.</text>
<text x="661.7" y="453.6">Alle mål oppgitt i mm dersom ikke annet er angitt.</text>
<text x="651.2" y="459.3">10.</text>
<text x="661.7" y="459.3">Målet L=90, 97, 98 eller 99 stanses som angitt. Tallhøyde 12-15 mm.</text>
<text x="124.6" y="466.1" transform="rotate(21 124.6 466.1)">3 x ⌀22</text>
<text x="425.4" y="467.5" transform="rotate(21 425.4 467.5)">3 x ⌀22</text>
<text x="16.4" y="484.5">B</text>
<text x="821.8" y="484.5">B</text>
<text x="277.7" y="497.3" transform="rotate(-90 277.7 497.3)">44 ±0,3</text>
<text x="556.8" y="497.4" transform="rotate(-90 556.8 497.4)">44 ±0,3</text>
<text x="150" y="511.5">5000</text>
<text x="436.9" y="514.8">5000</text>
<text x="745.2" y="534.8">A1</text>
<text x="760.5" y="534.9">1:2</text>
<text x="742.5" y="556.8">1 / 1</text>
<text x="16.4" y="558.7">A</text>
<text x="821.7" y="558.7">A</text>
<text x="765" y="569.8">EH-024540-000</text>
<text x="810.1" y="569.8">001</text>
<text x="32.4" y="577.9">12</text>
<text x="102.5" y="577.9">11</text>
<text x="172.6" y="577.9">10</text>
<text x="244" y="577.9">9</text>
<text x="314.1" y="577.9">8</text>
<text x="384.2" y="577.9">7</text>
<text x="454.2" y="577.9">6</text>
<text x="524.3" y="577.9">5</text>
<text x="594.4" y="577.9">4</text>
<text x="664.5" y="577.9">3</text>
<text x="734.6" y="577.9">2</text>
<text x="804.7" y="577.9">1</text>
</g>
<g font-size="3.4">
<text x="664.6" y="467.7">7</text>
<text x="671.9" y="467.9">Vinkelstål 80 x 80 x 8</text>
<text x="728.9" y="467.8">NS-EN 10056</text>
<text x="760.9" y="467.8">S355J2</text>
<text x="664.6" y="472.9">6</text>
<text x="671.9" y="473">Vinkelstål 80 x 80 x 8</text>
<text x="728.9" y="472.9">NS-EN 10056</text>
<text x="760.9" y="472.9">S355J2</text>
<text x="664.6" y="477.9">5</text>
<text x="671.9" y="478.1">Vinkelstål 80 x 80 x 8</text>
<text x="728.9" y="477.9">NS-EN 10056</text>
<text x="760.9" y="477.9">S355J2</text>
<text x="664.6" y="483">4</text>
<text x="671.9" y="483.2">Vinkelstål 80 x 80 x 8</text>
<text x="728.9" y="483.1">NS-EN 10056</text>
<text x="760.9" y="483.1">S355J2</text>
<text x="664.6" y="488.2">3</text>
<text x="671.9" y="488.4">Vinkelstål 80 x 80 x 8</text>
<text x="728.9" y="488.2">NS-EN 10056</text>
<text x="760.9" y="488.2">S355J2</text>
<text x="664.6" y="493.2">2</text>
<text x="671.9" y="493.4">Vinkelstål 80 x 80 x 8</text>
<text x="728.9" y="493.2">NS-EN 10056</text>
<text x="760.9" y="493.2">S355J2</text>
<text x="654.6" y="498.3">1</text>
<text x="664.6" y="498.3">1</text>
<text x="671.9" y="498.5">Vinkelstål 80 x 80 x 8</text>
<text x="728.9" y="498.4">NS-EN 10056</text>
<text x="760.9" y="498.4">S355J2</text>
<text x="655.3" y="530.4">Høyspenning, Kontaktledningsanlegg</text>
<text x="655.3" y="536.4">ÅK Type 14-2 forsterket, Detaljer</text>
<text x="655.3" y="548.4">Tegning</text>
</g>
<g font-size="2.7">
<text x="652.1" y="502.9">Antall</text>
<text x="660.7" y="502.8">Pos. Nr.</text>
<text x="685.9" y="502.9">Navn, type, dimensjon</text>
<text x="731.1" y="502.9">Tegn. nr. / Standard</text>
<text x="769.5" y="502.9">Materiale</text>
<text x="793.9" y="502.9">F Nr. / Anmerkning</text>
<text x="652.8" y="513.1">001</text>
<text x="660" y="512.5">Endret totallengder og kuttlengder</text>
<text x="757.2" y="512.6">20.03.2024</text>
<text x="775.5" y="512.6">DANJOS</text>
<text x="652.8" y="518">000</text>
<text x="660" y="517.5">Ny tegning.</text>
<text x="757.2" y="517.6">28.01.2022</text>
<text x="776.5" y="517.3">pormir</text>
<text x="790.8" y="517.4">hmh/BIOL</text>
<text x="652" y="523">Rev.:</text>
<text x="660" y="523">Revisjonen gjelder</text>
<text x="757" y="523">Dato</text>
<text x="773" y="523">Tegnet av</text>
<text x="790" y="523">Kontroll. av</text>
<text x="806" y="523">Godkjent av</text>
<text x="773" y="528">Fritekst 1</text>
<text x="773" y="533.1">Fritekst 2</text>
<text x="773" y="538">Fritekst 3</text>
</g>
<g font-size="2.4">
<text x="741" y="527.3">Format:</text>
<text x="757" y="527.3">Målestokk:</text>
<text x="741" y="541.8">Pro. Metode</text>
<text x="757" y="542.6">Produsent</text>
<text x="757" y="547.6">Prod.tegn.nr</text>
<text x="757" y="557.6">Erstattet av</text>
<text x="757" y="552.5">Erstatning for</text>
<text x="757" y="561.8">Tegningsnummer:</text>
<text x="807" y="562.3">Rev.:</text>
</g>
<g font-size="2">
<text x="651.9" y="527.2">Tittel</text>
<text x="741" y="551.6">Blad</text>
</g>
</svg>
